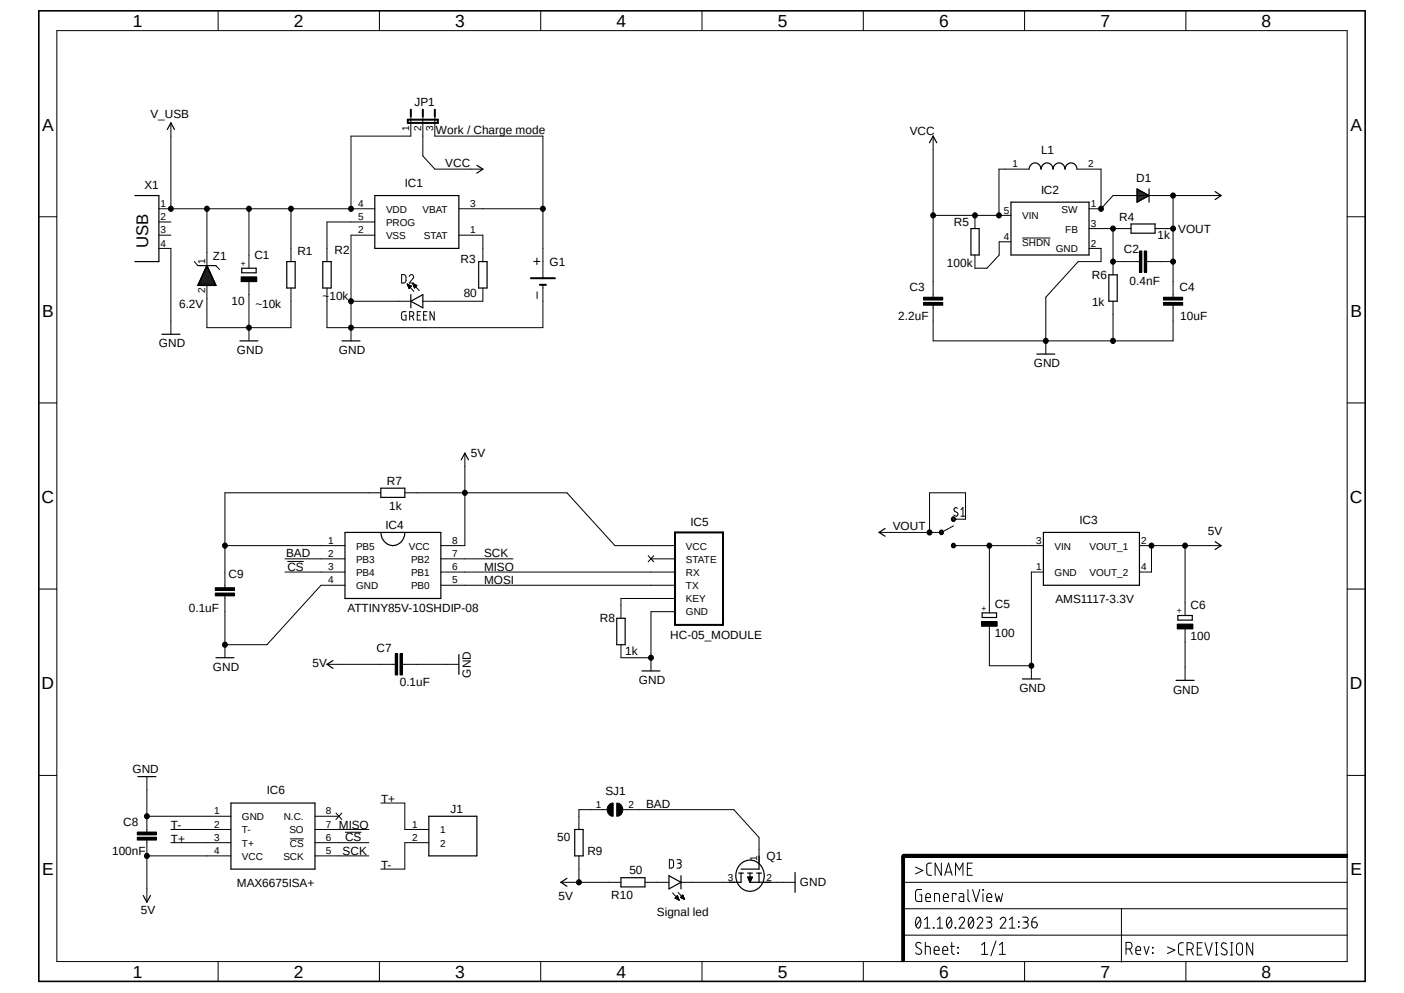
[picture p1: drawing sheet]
<svg xmlns="http://www.w3.org/2000/svg" width="297mm" height="210mm" viewBox="0 0 297 210" stroke-linecap="round" stroke-linejoin="round" font-family="sans-serif">
<path d="M7.9 1.9l281.2 206M289.1 1.9l-281.2 206" fill="none" stroke="#fff" stroke-width=".21"/>
<g fill="none" stroke="#000" stroke-width=".21">
<path d="M12 6.5h273v196.9h-273zM46.1 2.3v4.2M80.3 2.3v4.2M114.4 2.3v4.2M148.5 2.3v4.2M182.6 2.3v4.2M216.7 2.3v4.2M250.9 2.3v4.2M36.2 26v18.2M86.9 24.6v4.2h-12.6v15.4M89.5 24.6v8.4l2.5 2.8h10.2M92 24.6v4.2h22.9v30"/>
<path d="M197.4 28.8v34.1M217.7 35.8h-6.4v9.8M227.8 35.8h5.1v8.4M8.2 45.8h3.8M33.6 52.5h2.6v18.2M33.6 49.7h2.6M33.6 44.2h45.7M33.6 46.9h2.6M41.1 55.3l.8 .9M43.8 44.2v12M45.7 56.2l.7 .8M51 58.5h3.3v1.1h-3.3z"/>
<path d="M52.7 44.2v12.5M52.7 59.5v12.6M61.6 44.2v11.1M79.3 49.7h-5v22.4M79.3 46.9h-10.1v8.4M85 58.1h.6a1.36 1.36 0 0 1 .2 1.5l-.4 .3h-.4zM86.6 58.5a.48 .48 0 0 1 .7-.4 .48 .48 0 0 1 .1 .8l-.8 1h.9M87.3 59.9l1.4 1.6M87.3 59.9l.9 .5M87.3 59.9l.4 1 .5-.5M87.3 60h.1M97.1 49.7h5.1v5.6"/>
<path d="M97.1 44.2h17.8M112.9 55.3h1.3M113.6 54.6v1.4M197.4 45.6h16.5M206.2 45.6v2.7M213.9 51.1h-2.5v2.8l-2.6 2.8h-2.6v-2.8M216.2 50.3h6M230.4 44.2h2.5M230.4 52.5h2.5v2.8h-4.8l-6.9 7.6v12M230.4 48.3h8.9M235.5 55.3h5.5M235.5 48.3v9.8"/>
<path d="M241 53.1h.6v4.5h-.6zM242.1 53.1h.5v4.5h-.5zM242.6 55.3h5.6M244.3 48.3h3.9M248.2 41.4v21.5M258.3 41.4h-22.8l-2.6 2.8M285 45.8h3.8M43.8 60.4v8.9h17.8v-8.4M74.3 63.7h12.6M85.9 65.9l-.9 .2v1.2l.2 .3 .7 .1v-1h-.3M86.1 60.1l1.4 1.5M86.1 60.1h.1"/>
<path d="M86.1 60.1l.9 .4-.5 .5zM86.2 60.2h.2M86.2 60.3h.4M86.3 60.4h.5M86.3 60.5h.7M86.4 60.6h.6M86.4 60.7h.5M86.4 60.8h.4M86.5 60.9h.2M86.5 61h.1M86.7 66.9h.4a.49 .49 0 0 0 .4-.5 .49 .49 0 0 0-.4-.5h-.4v1.8M87.2 66.9l.3 .8"/>
<path d="M87.4 60.1h.2M87.4 60.2h.4M87.5 60.4h.7M87.5 60.3h.5M87.5 60.5h.6M87.5 60.6h.5M87.6 60.7h.3M87.6 60.8h.2M87.7 60.9h.1M88.3 66.7h.5M89 65.9h-.7v1.8h.7M89.6 66.7h.6"/>
<path d="M90.3 65.9h-.7v1.8h.7M91.9 65.9v1.8l-.9-1.8v1.8M102.2 60.9v2.8h-12.7M113.6 61.7v1.4M114.9 60.2v9.1h-45.7v-8.4M195.4 64h4v.6h-4zM195.4 62.9h4v.6h-4zM197.4 64.6v7.5h50.8v-7.5M235.5 63.7v8.4M246.1 64h4.1v.6h-4.1zM246.1 62.9h4.1v.6h-4.1zM8.2 85.2h3.8"/>
<path d="M98.3 95.8v19.6h-5M285 85.2h3.8M47.6 115.4h25.4M60.3 118.2h12.7M60.8 118.7h3.5M80.6 104.2h-33v20.1M85.6 104.2h34.3l10.2 11.2h12.7M93.3 118.2h15.2M137.1 117.5l1.2 1.3M137.7 118.2h5.1M138.3 117.5l-1.2 1.3M198.8 112.3l.2-.2h.3a.55 .55 0 0 1 0 1h-.3l-.3-.5 .4-.3 .2 .1v.4l-.2 .1-.4-.3z"/>
<path d="M201.3 109.5l.2-.2h.3a.55 .55 0 0 1 0 1h-.3l-.2-.5 .3-.3 .3 .1v.4l-.3 .1-.3-.3zM201.3 115.1l.2-.2h.3a.55 .55 0 0 1 0 1h-.3l-.2-.5 .3-.3 .3 .1v.4l-.3 .1-.3-.3zM201.7 115.4h19M201.7 109.8h2.6v-5.6h-7.7v8.4M201.7 111.2l-2.5 1.4h-13.2M202.6 107.5a.42 .42 0 0 0-.7 0 .42 .42 0 0 0 .1 .6l.5 .3a.43 .43 0 0 1 .1 .5 .43 .43 0 0 1-.3 .3l-.5-.3M203.3 107.8l.4-.4v1.8M203.3 109.2h.9M209.3 115.4v14.2M241 115.4h17.3M243.6 115.4v5.6h-2.6M250.7 115.4v14.8"/>
<path d="M8.2 124.6h3.8M45.6 124.3h4v.6h-4zM45.6 125.4h4v.6h-4zM47.6 126v13.1M60.3 121h12.7M73 123.8h-5.1l-11.4 12.6h-8.9M83.6 138.3h.5v4.4h-.5zM84.6 138.3h.5v4.4h-.5zM93.3 121h49.5M93.3 123.8h49.5M131.4 136.4v2.7h6.3M142.8 129.4h-5.1v12.5"/>
<path d="M142.8 126.6h-11.4v4.2M207.6 131.4h3.3v1.1h-3.3zM209.3 132.4v8.4h8.9M220.7 121h-2.5v22.6M249 132h3.3v1h-3.3zM250.7 133v10.9M285 124.6h3.8M69.2 140.5h14.4M85.1 140.5h12M8.2 164h3.8M29 177.1h4.1v.6h-4.1zM29 176h4.1v.6h-4.1z"/>
<path d="M31.1 172.6h17.8M31.1 164.3v11.7M31.1 177.7v13.1M36.2 175.4h12.7M36.2 178.2h12.7M61.3 177.4h3M66.6 172.6h5.1M66.6 175.4h11.4M66.6 178.2h11.4M71.1 172l1.2 1.3M72.3 172l-1.2 1.3M73 176h3.5"/>
<path d="M80.6 169.8h5v5.6h5.1M90.7 178.2h-5.1v5.6h-5M128.4 171.2h-5.9v4.2M129.1 170l.6-.2v2.8a1.43 1.43 0 0 1-1.3-1.1 1.43 1.43 0 0 1 .7-1.5zM130.5 169.8a1.4 1.4 0 0 1 1.3 1.4 1.4 1.4 0 0 1-1.3 1.4zM131.7 171.2h23.5l5.4 5.9v5.3M285 164h3.8M31.1 181h17.8M66.6 181h11.4M118.7 186.6h12.7M122.5 181v5.6M136.4 186.6h5.1"/>
<path d="M141.6 181.8l.7 .1a1.39 1.39 0 0 1 0 1.6l-.7 .1zM142.3 188.8l1.4 1.6M142.8 190h.7M142.9 189.9h.6M143 189.8h.4M143 189.7h.4M143 190.1h.6M143.1 189.6h.3M143.2 181.8h.6a.38 .38 0 0 1 .3 .4 .38 .38 0 0 1-.3 .4h-.4M143.2 189.5h.1M143.3 190.2h.3M143.3 189.4l.4 1-.9-.5z"/>
<path d="M143.4 188.7l1.4 1.5M143.5 190.3h.1M143.6 190.4h.1M143.7 182.6a.52 .52 0 0 1 .4 .5 .52 .52 0 0 1-.4 .5h-.5M144 189.8h.7M144.1 186.6h11.4M144.1 189.7h.5M144.1 189.9h.6M144.1 189.6h.5M144.2 189.5h.3M144.3 190h.4M144.3 189.4h.2"/>
<path d="M144.4 189.3h.1M144.4 189.3l.4 .9-.9-.4zM144.5 190.1h.2M144.7 190.2h.1M161.8 186.6h6.4M190.8 181h.5v22.4h-.5zM191 180.7h94v.7h-94zM191.1 197.8h93.9M191.1 192.2h93.9M191.1 186.6h93.9M193.7 183.4l1.5 .7-1.5 .7M193.9 194.1a.4 .4 0 0 1 .4-.1 .4 .4 0 0 1 .3 .3 1.55 1.55 0 0 1-.3 2 1.52 1.52 0 0 1-.4-2.2z"/>
<path d="M194.7 194.5l-.9 1.3M194.9 199.5a.61 .61 0 0 0-1-.1 .61 .61 0 0 0 .1 1l.7 .4a.63 .63 0 0 1 .1 .9 .63 .63 0 0 1-.9 0l-.2-.2M195 188.1h-.8l-.4 .3-.1 1.7a.51 .51 0 0 0 .5 .6h.8v-1.4h-.4M195.6 194.5l.6-.5v2.3M195.6 196.3h1.2M195.7 199.3v2.5M195.8 189.8h1a.55 .55 0 0 0-.3-.8 .55 .55 0 0 0-.7 .5v.7l.2 .4 .8 .1M197.1 182.5h-.5l-.5 .3-.1 1.7a.51 .51 0 0 0 .6 .6h.5M197.4 196.2l.2 .1zM197.7 190.7v-1.7h.8l.2 .2 .1 1.5M198.3 196.3h1.1M198.3 194.5l.5-.5v2.3"/>
<path d="M199.1 182.5v2.6l-1.3-2.6v2.6M199.6 189.8h1a.57 .57 0 0 0-.3-.8 .57 .57 0 0 0-.7 .5v.7l.2 .4 .8 .1M199.9 185.1l.8-2.6 .7 2.6M200.1 184.4h1.1M200.4 194.1a.43 .43 0 0 1 .5-.1 .43 .43 0 0 1 .3 .3 1.49 1.49 0 0 1-.4 2 1.52 1.52 0 0 1-.4-2.2zM201.3 194.5l-1 1.3M201.3 199.3v2.1a.43 .43 0 0 0 .6 .4M202.1 196.2l.1 .1zM202.1 185.1v-2.6l.8 1.5 .8-1.5v2.6M202.2 189.3v-.3h-.7v1.7M202.9 194.5a.59 .59 0 0 1 .9-.5 .59 .59 0 0 1 .1 1l-1 1.3h1.1M203 189h.7l.2 .4v1.3h-.6a.49 .49 0 0 1-.4-.5 .49 .49 0 0 1 .4-.5h.6"/>
<path d="M204.6 183.7h.8M204.8 188.1v2.1l.3 .5M205.1 194.1a.43 .43 0 0 1 .4-.1 .43 .43 0 0 1 .3 .3 1.49 1.49 0 0 1-.4 2 1.52 1.52 0 0 1-.3-2.2zM205.7 182.5h-1.1v2.6h1.1M205.7 188.1l.8 2.6 .8-2.6M205.9 194.5l-1 1.3M206.7 194.5a.6 .6 0 0 1 .9-.5 .6 .6 0 0 1 .1 1l-1 1.3h1.2M207.6 199.9l.7-.6v2.5M207.9 188.1l.1 .2zM207.9 189v1.7M208.7 194h.6a.51 .51 0 0 1 .5 .5 .51 .51 0 0 1-.5 .5h-.4M208.7 189.8h1.1a.57 .57 0 0 0-.3-.8 .57 .57 0 0 0-.8 .5v.7l.3 .4 .8 .1"/>
<path d="M209.3 195a.66 .66 0 0 1 .5 .6 .66 .66 0 0 1-.5 .7h-.6M210.5 189l.4 1.7 .4-1.2 .4 1.2 .4-1.7M210.7 199l-1.1 3.1M211.4 199.9l.6-.6v2.5M211.6 194.5a.6 .6 0 0 1 .8-.5 .6 .6 0 0 1 .2 1l-1 1.3h1.2M213.5 196.3h1.2M213.5 194.5l.6-.5v2.3M215.5 194.9l.1 .2zM215.5 196l.1 .1zM216.3 194h.7a.51 .51 0 0 1 .5 .5 .51 .51 0 0 1-.5 .5h-.4M216.9 195a.66 .66 0 0 1 .6 .6 .66 .66 0 0 1-.6 .7h-.6M218.3 195h.6a.6 .6 0 0 1 .6 .6 .6 .6 0 0 1-.6 .6 .6 .6 0 0 1-.6-.5z"/>
<path d="M219.2 194a.94 .94 0 0 0-.9 1M237.2 192.2v11.3M250.4 199.4h-.5l-.5 .3-.1 1.7a.58 .58 0 0 0 .6 .6h.5M254.3 199.4h-1v2.6h1M254.9 199.4l.8 2.6 .8-2.6M257.1 199.4h.5M257.3 199.4v2.6M259.5 199.6a.63 .63 0 0 0-1.1 .2l.2 .7 .7 .4a.61 .61 0 0 1 .1 .9 .61 .61 0 0 1-.9 0l-.2-.2M260.3 199.4h.5M260.6 199.4v2.6M261.8 199.6a.62 .62 0 0 1 .7-.1 .62 .62 0 0 1 .3 .6v1.2a.64 .64 0 0 1-.6 .7 .64 .64 0 0 1-.6-.7v-1.5zM265 199.4v2.6l-1.3-2.6v2.6"/>
<path d="M46.1 203.4v4.2M80.3 203.4v4.2M114.4 203.4v4.2M148.5 203.4v4.2M182.6 203.4v4.2M195.7 200.2h.9l.1 .2 .1 1.4M197.6 201h1.1a.57 .57 0 0 0-.4-.8 .57 .57 0 0 0-.7 .5v.7l.2 .4h.9M199.4 201h1.1a.57 .57 0 0 0-.3-.8 .57 .57 0 0 0-.8 .5l.1 .9 .3 .2h.7M201.1 200.2h.8M202.6 200.4l.1 .1zM202.6 201.5l.1 .1zM207.6 201.8h1.4"/>
<path d="M211.4 201.8h1.3M216.7 203.4v4.2M238.2 200.7h.6a.7 .7 0 0 0 .7-.7 .7 .7 0 0 0-.7-.7h-.6v2.5M239 200.7l.5 1.1M240.3 201h1a.55 .55 0 0 0-.3-.8 .55 .55 0 0 0-.7 .5v.9l.4 .2h.6M242 200.2l.5 1.6 .6-1.6M243.8 201.5l.1 .1zM243.8 200.4l.1 .1zM247 200.3l1.5 .7-1.5 .7M250.9 203.4v4.2M251.1 200.8h.7a.72 .72 0 0 0 .7-.7 .72 .72 0 0 0-.7-.7h-.7v2.6M251.9 200.8l.5 1.2"/>
<path d="M253.3 200.5h.8M257.1 202h.5M260.3 202h.5"/>
<circle cx="36.1" cy="44.2" r=".53"/>
<circle cx="43.7" cy="44.2" r=".53"/>
<circle cx="52.6" cy="44.2" r=".53"/>
<circle cx="61.5" cy="44.2" r=".53"/>
<circle cx="74.2" cy="44.2" r=".53"/>
<circle cx="114.8" cy="44.2" r=".53"/>
<circle cx="197.4" cy="45.6" r=".53"/>
<circle cx="206.2" cy="45.6" r=".53"/>
<circle cx="211.3" cy="45.6" r=".53"/>
<circle cx="232.9" cy="44.2" r=".53"/>
<circle cx="235.4" cy="55.3" r=".53"/>
<circle cx="235.4" cy="48.3" r=".53"/>
<circle cx="248.1" cy="48.3" r=".53"/>
<circle cx="248.1" cy="41.4" r=".53"/>
<circle cx="248.1" cy="55.3" r=".53"/>
<circle cx="52.6" cy="69.3" r=".53"/>
<circle cx="74.2" cy="63.7" r=".53"/>
<circle cx="74.2" cy="69.3" r=".53"/>
<circle cx="221.2" cy="72.1" r=".53"/>
<circle cx="235.4" cy="72.1" r=".53"/>
<circle cx="47.6" cy="115.4" r=".53"/>
<circle cx="98.3" cy="104.2" r=".53"/>
<circle cx="196.6" cy="112.6" r=".53"/>
<circle cx="209.3" cy="115.4" r=".53"/>
<circle cx="243.6" cy="115.4" r=".53"/>
<circle cx="250.7" cy="115.4" r=".53"/>
<circle cx="47.6" cy="136.4" r=".53"/>
<circle cx="137.7" cy="139.1" r=".53"/>
<circle cx="218.2" cy="140.8" r=".53"/>
<circle cx="31" cy="172.6" r=".53"/>
<circle cx="31" cy="181" r=".53"/>
<circle cx="122.4" cy="186.6" r=".53"/>
</g>
<g fill="none" stroke="#000" stroke-width=".25">
<path d="M35.4 27.4l.8-1.4 .7 1.4M100.9 35l1.3 .8-1.3 .8M196.6 30.2l.8-1.4 .8 1.4M217.7 35.8a1.27 1.27 0 0 1 1.2-1.4 1.27 1.27 0 0 1 1.3 1.4 1.27 1.27 0 0 1 1.3-1.4 1.27 1.27 0 0 1 1.3 1.4 1.27 1.27 0 0 1 1.2-1.4 1.27 1.27 0 0 1 1.3 1.4 1.27 1.27 0 0 1 1.3-1.4 1.27 1.27 0 0 1 1.2 1.4M240.5 40l2.6 1.4-2.6 1.4M240.5 40v2.8M243.1 40v2.8M28.5 41.4h5.1v13.9h-5.1M41.9 56.2h3.8M42.1 59.9h3.4M42.2 59.7h3.1M42.2 59.5h3.1"/>
<path d="M42.4 59.3h2.8M42.5 59.1h2.6M42.5 58.8h2.5M42.6 58.6h2.3M42.8 58.4h2M42.8 58.2h1.9M42.9 58h1.7M43 57.8h1.5M43.1 57.6h1.3M43.2 57.4h1.1M43.3 57.1h.9M43.4 56.9h.7"/>
<path d="M43.5 56.7h.5M43.6 56.6h.3M43.7 56.3h.1M43.8 56.2l1.9 4.2-3.8-.1zM51.1 56.7h3.1v1h-3.1zM60.7 55.3h1.7v5.6h-1.7zM68.3 55.3h1.8v5.6h-1.8zM79.3 41.4h17.8v11.1h-17.8zM101.3 55.3h1.7v5.6h-1.7zM205.4 48.3h1.7v5.6h-1.7zM213.9 42.8h16.5v11.1h-16.5zM234.6 58.1h1.7v5.6h-1.7z"/>
<path d="M239.3 47.4h5v1.9h-5zM240.5 42.7h.2M240.5 42.5h.5M240.5 42.3h.9M240.5 42.1h1.3M240.5 41.9h1.7M240.5 41.7h2.1M240.5 41.4h2.5M240.5 41.2h2.4M240.5 41h2M240.5 40.8h1.6M240.5 40.6h1.2"/>
<path d="M240.5 40.4h.8M240.5 40.2h.5M240.5 40h.1M257 40.5l1.3 .9-1.3 .8M34.2 70.7h3.9M42 60.1h3.6M50.8 72.1h3.8M72.3 72.1h3.9M86.9 63.7l2.6-1.4v2.8zM86.9 62.3v2.8M219.3 74.9h3.8M97.6 97.2l.7-1.4 .8 1.4"/>
<path d="M73 112.6h20.3v14h-20.3zM80.6 103.3h5v1.9h-5zM85.6 112.6a2.55 2.55 0 0 1-2.5 2.8 2.55 2.55 0 0 1-2.5-2.8M187.2 111.8l-1.2 .8 1.2 .8M220.7 112.6h20.3v11.2h-20.3zM257 114.6l1.3 .8-1.3 .8M45.7 139.1h3.8M70.4 139.7l-1.2 .8 1.2 .9M97.1 138.4v4.2M130.5 130.8h1.7v5.6h-1.7zM207.8 129.6h3v1h-3zM249.2 130.2h3v.9h-3z"/>
<path d="M135.8 141.9h3.8M216.3 143.6h3.8M248.8 143.9h3.8M29.2 164.3h3.8M48.9 169.8h17.7v14h-17.7zM90.7 172.6h10.2v8.4h-10.2zM121.6 175.4h1.8v5.6h-1.8zM30.3 189.4l.8 1.4 .7-1.4M119.9 185.8l-1.2 .8 1.2 .9M131.4 185.6h5v2h-5zM141.5 185.2l2.6 1.4-2.6 1.4zM144.1 185.2v2.8"/>
<path d="M156.3 184.7h1M156.5 182.9a2.98 2.98 0 0 1 3.4-.7 2.98 2.98 0 0 1 1.8 3 3 3 0 0 1-3 3.3 3 3 0 0 1-3-3.3 3.5 3.5 0 0 1 .8-2.3zM156.8 184.7v1.9h-2.6M158.2 184.7h1M158.2 185.5h1l-.5 1.1zM158.3 185.8h.7M158.4 186h.6M158.5 186.2h.3M158.6 186.4h.1M158.7 186.6h4.4M158.7 184.7v1.9M160.1 184.7h1"/>
<path d="M160.6 181v2.8h-3.8M160.6 184.7v1.9M168.2 184.5v4.2"/>
</g>
<g fill="#000">
<path d="M51 58.5h3.3v1.1h-3.3z" fill-rule="evenodd"/>
<path d="M241 53.1h.6v4.5h-.6z" fill-rule="evenodd"/>
<path d="M242.1 53.1h.5v4.5h-.5z" fill-rule="evenodd"/>
<path d="M195.4 64h4v.6h-4z" fill-rule="evenodd"/>
<path d="M195.4 62.9h4v.6h-4z" fill-rule="evenodd"/>
<path d="M246.1 64h4.1v.6h-4.1z" fill-rule="evenodd"/>
<path d="M246.1 62.9h4.1v.6h-4.1z" fill-rule="evenodd"/>
<path d="M198.8 112.3l.2-.2h.3a.55 .55 0 0 1 0 1h-.3l-.3-.5 .4-.3 .2 .1v.4l-.2 .1-.4-.3z" fill-rule="evenodd"/>
<path d="M201.3 109.5l.2-.2h.3a.55 .55 0 0 1 0 1h-.3l-.2-.5 .3-.3 .3 .1v.4l-.3 .1-.3-.3z" fill-rule="evenodd"/>
<path d="M201.3 115.1l.2-.2h.3a.55 .55 0 0 1 0 1h-.3l-.2-.5 .3-.3 .3 .1v.4l-.3 .1-.3-.3z" fill-rule="evenodd"/>
<path d="M45.6 124.3h4v.6h-4z" fill-rule="evenodd"/>
<path d="M45.6 125.4h4v.6h-4z" fill-rule="evenodd"/>
<path d="M83.6 138.3h.5v4.4h-.5z" fill-rule="evenodd"/>
<path d="M84.6 138.3h.5v4.4h-.5z" fill-rule="evenodd"/>
<path d="M207.6 131.4h3.3v1.1h-3.3z" fill-rule="evenodd"/>
<path d="M249 132h3.3v1h-3.3z" fill-rule="evenodd"/>
<path d="M29 177.1h4.1v.6h-4.1z" fill-rule="evenodd"/>
<path d="M29 176h4.1v.6h-4.1z" fill-rule="evenodd"/>
<path d="M129.1 170l.6-.2v2.8a1.43 1.43 0 0 1-1.3-1.1 1.43 1.43 0 0 1 .7-1.5z" fill-rule="evenodd"/>
<path d="M130.5 169.8a1.4 1.4 0 0 1 1.3 1.4 1.4 1.4 0 0 1-1.3 1.4z" fill-rule="evenodd"/>
<path d="M190.8 181h.5v22.4h-.5z" fill-rule="evenodd"/>
<path d="M191 180.7h94v.7h-94z" fill-rule="evenodd"/>
<circle cx="36.1" cy="44.2" r=".53"/>
<circle cx="43.7" cy="44.2" r=".53"/>
<circle cx="52.6" cy="44.2" r=".53"/>
<circle cx="61.5" cy="44.2" r=".53"/>
<circle cx="74.2" cy="44.2" r=".53"/>
<circle cx="114.8" cy="44.2" r=".53"/>
<circle cx="197.4" cy="45.6" r=".53"/>
<circle cx="206.2" cy="45.6" r=".53"/>
<circle cx="211.3" cy="45.6" r=".53"/>
<circle cx="232.9" cy="44.2" r=".53"/>
<circle cx="235.4" cy="55.3" r=".53"/>
<circle cx="235.4" cy="48.3" r=".53"/>
<circle cx="248.1" cy="48.3" r=".53"/>
<circle cx="248.1" cy="41.4" r=".53"/>
<circle cx="248.1" cy="55.3" r=".53"/>
<circle cx="52.6" cy="69.3" r=".53"/>
<circle cx="74.2" cy="63.7" r=".53"/>
<circle cx="74.2" cy="69.3" r=".53"/>
<circle cx="221.2" cy="72.1" r=".53"/>
<circle cx="235.4" cy="72.1" r=".53"/>
<circle cx="47.6" cy="115.4" r=".53"/>
<circle cx="98.3" cy="104.2" r=".53"/>
<circle cx="196.6" cy="112.6" r=".53"/>
<circle cx="209.3" cy="115.4" r=".53"/>
<circle cx="243.6" cy="115.4" r=".53"/>
<circle cx="250.7" cy="115.4" r=".53"/>
<circle cx="47.6" cy="136.4" r=".53"/>
<circle cx="137.7" cy="139.1" r=".53"/>
<circle cx="218.2" cy="140.8" r=".53"/>
<circle cx="31" cy="172.6" r=".53"/>
<circle cx="31" cy="181" r=".53"/>
<circle cx="122.4" cy="186.6" r=".53"/>
</g>
<path d="M192.3 181h-1.2v1.4" fill="none" stroke="#000" stroke-width=".64"/>
<path d="M8.2 2.3h280.6v205.3h-280.6z" fill="none" stroke="#000" stroke-width=".34"/>
<path d="M86.3 25.3h6.3v.7h-6.3zM86.9 23.2v1.4M89.5 23.2v1.4M92 23.2v1.4M112.3 58.8h5.1M114.2 60.2h1.3M142.8 112.6h10.2v19.6h-10.2z" fill="none" stroke="#000" stroke-width=".42"/>
<g font-size="3.7">
<text x="28.1" y="5.8">1</text>
<text x="62.2" y="5.8">2</text>
<text x="96.3" y="5.8">3</text>
<text x="130.4" y="5.8">4</text>
<text x="164.5" y="5.8">5</text>
<text x="198.7" y="5.8">6</text>
<text x="232.8" y="5.8">7</text>
<text x="266.9" y="5.8">8</text>
<text x="8.9" y="27.6">A</text>
<text x="285.7" y="27.6">A</text>
<text x="8.9" y="67">B</text>
<text x="285.7" y="67">B</text>
<text x="8.8" y="106.3">C</text>
<text x="285.6" y="106.3">C</text>
<text x="8.8" y="145.8">D</text>
<text x="285.6" y="145.8">D</text>
<text x="8.9" y="185.1">E</text>
<text x="285.7" y="185.1">E</text>
<text x="28.1" y="206.9">1</text>
<text x="62.2" y="206.9">2</text>
<text x="96.3" y="206.9">3</text>
<text x="130.4" y="206.9">4</text>
<text x="164.5" y="206.9">5</text>
<text x="198.7" y="206.9">6</text>
<text x="232.8" y="206.9">7</text>
<text x="266.9" y="206.9">8</text>
</g>
<text font-size="3.6" x="31.3" y="52.5" transform="rotate(-90 31.3 52.5)">USB</text>
<g font-size="2.5">
<text x="87.7" y="22.4">JP1</text>
<text x="31.8" y="24.9">V_USB</text>
<text x="92.2" y="28.4">Work / Charge mode</text>
<text x="192.4" y="28.5">VCC</text>
<text x="94.2" y="35.2">VCC</text>
<text x="220.2" y="32.6">L1</text>
<text x="30.6" y="40">X1</text>
<text x="85.6" y="39.5">IC1</text>
<text x="220.2" y="40.9">IC2</text>
<text x="240.4" y="38.4">D1</text>
<text x="201.8" y="47.8">R5</text>
<text x="236.7" y="46.7">R4</text>
<text x="62.9" y="53.9">R1</text>
<text x="70.8" y="53.6">R2</text>
<text x="237.7" y="53.5">C2</text>
<text x="244.9" y="50.6">1k</text>
<text x="249.3" y="49.2">VOUT</text>
<text x="45" y="55">Z1</text>
<text x="53.8" y="54.8">C1</text>
<text x="97.4" y="55.6">R3</text>
<text x="116.2" y="56.2">G1</text>
<text x="200.3" y="56.4">100k</text>
<text x="231" y="58.9">R6</text>
<text x="37.9" y="65.1">6.2V</text>
<text x="49" y="64.6">10</text>
<text x="54" y="65.1">~10k</text>
<text x="68.2" y="63.4">~10k</text>
<text x="98.1" y="62.9">80</text>
<text x="192.4" y="61.6">C3</text>
<text x="231" y="64.8">1k</text>
<text x="239" y="60.2">0.4nF</text>
<text x="249.5" y="61.6">C4</text>
<text x="190" y="67.8">2.2uF</text>
<text x="249.7" y="67.8">10uF</text>
<text x="33.6" y="73.5">GND</text>
<text x="50.1" y="74.9">GND</text>
<text x="71.7" y="74.9">GND</text>
<text x="218.7" y="77.7">GND</text>
<text x="99.6" y="96.6">5V</text>
<text x="81.8" y="102.6">R7</text>
<text x="82.3" y="107.9">1k</text>
<text x="81.6" y="111.9">IC4</text>
<text x="146.1" y="111.2">IC5</text>
<text x="188.9" y="112">VOUT</text>
<text x="228.3" y="110.8">IC3</text>
<text x="255.5" y="113.2">5V</text>
<text x="60.5" y="117.9">BAD</text>
<text x="102.4" y="117.9">SCK</text>
<text x="48.3" y="122.2">C9</text>
<text x="60.8" y="120.7">CS</text>
<text x="102.4" y="120.7">MISO</text>
<text x="102.4" y="123.5">MOSI</text>
<text x="40" y="129.5">0.1uF</text>
<text x="73.5" y="129.5">ATTINY85V-10SHDIP-08</text>
<text x="126.9" y="131.6">R8</text>
<text x="210.4" y="128.5">C5</text>
<text x="223.3" y="127.6">AMS1117-3.3V</text>
<text x="251.8" y="128.8">C6</text>
<text x="79.6" y="137.9">C7</text>
<text x="141.8" y="135.2">HC-05_MODULE</text>
<text x="210.4" y="134.7">100</text>
<text x="251.8" y="135.3">100</text>
<text x="45" y="141.9">GND</text>
<text x="66.1" y="141.1">5V</text>
<text x="99.6" y="143.3" transform="rotate(-90 99.6 143.3)">GND</text>
<text x="132.3" y="138.6">1k</text>
<text x="84.6" y="145.1">0.1uF</text>
<text x="135.2" y="144.7">GND</text>
<text x="215.6" y="146.4">GND</text>
<text x="248.2" y="146.7">GND</text>
<text x="28" y="163.4">GND</text>
<text x="56.5" y="168">IC6</text>
<text x="80.6" y="169.8">T+</text>
<text x="95.3" y="172">J1</text>
<text x="128.1" y="168.2">SJ1</text>
<text x="136.7" y="171">BAD</text>
<text x="26.1" y="174.8">C8</text>
<text x="36.2" y="175.4">T-</text>
<text x="36.2" y="178.2">T+</text>
<text x="71.7" y="175.4">MISO</text>
<text x="73" y="178">CS</text>
<text x="117.9" y="178">50</text>
<text x="23.7" y="180.9">100nF</text>
<text x="72.5" y="180.8">SCK</text>
<text x="80.6" y="183.8">T-</text>
<text x="124.2" y="180.8">R9</text>
<text x="133.1" y="184.9">50</text>
<text x="162.2" y="181.9">Q1</text>
<text x="50.1" y="187.6">MAX6675ISA+</text>
<text x="118.2" y="190.2">5V</text>
<text x="129.3" y="190.2">R10</text>
<text x="169.2" y="187.5">GND</text>
<text x="29.8" y="193.3">5V</text>
<text x="139" y="193.7">Signal led</text>
</g>
<g font-size="2.1">
<text x="86.6" y="27.6" transform="rotate(-90 86.6 27.6)">1</text>
<text x="89.1" y="27.6" transform="rotate(-90 89.1 27.6)">2</text>
<text x="91.7" y="27.6" transform="rotate(-90 91.7 27.6)">3</text>
<text x="214.2" y="35.4">1</text>
<text x="230.2" y="35.4">2</text>
<text x="34" y="43.8">1</text>
<text x="34" y="46.6">2</text>
<text x="75.8" y="43.8">4</text>
<text x="75.8" y="46.6">5</text>
<text x="81.7" y="45">VDD</text>
<text x="81.7" y="47.8">PROG</text>
<text x="89.4" y="45">VBAT</text>
<text x="99.4" y="43.8">3</text>
<text x="212.3" y="45.2">5</text>
<text x="216.2" y="46.4">VIN</text>
<text x="224.5" y="45">SW</text>
<text x="230.8" y="43.8">1</text>
<text x="230.8" y="48">3</text>
<text x="34" y="49.4">3</text>
<text x="34" y="52.2">4</text>
<text x="75.8" y="49.4">2</text>
<text x="81.7" y="50.6">VSS</text>
<text x="89.7" y="50.6">STAT</text>
<text x="99.4" y="49.4">1</text>
<text x="212.3" y="50.8">4</text>
<text x="216.2" y="52">SHDN</text>
<text x="223.4" y="53.4">GND</text>
<text x="225.3" y="49.2">FB</text>
<text x="230.8" y="52.2">2</text>
<text x="43.4" y="55.8" transform="rotate(-90 43.4 55.8)">1</text>
<text x="43.4" y="61.9" transform="rotate(-90 43.4 61.9)">2</text>
<text x="69.4" y="115">1</text>
<text x="69.4" y="117.8">2</text>
<text x="75.3" y="116.2">PB5</text>
<text x="75.3" y="119">PB3</text>
<text x="86.5" y="116.2">VCC</text>
<text x="87" y="119">PB2</text>
<text x="95.6" y="115">8</text>
<text x="95.6" y="117.8">7</text>
<text x="145.1" y="119">STATE</text>
<text x="145.1" y="116.2">VCC</text>
<text x="219.2" y="115">3</text>
<text x="223.1" y="116.2">VIN</text>
<text x="230.5" y="116.2">VOUT_1</text>
<text x="241.4" y="115">2</text>
<text x="69.4" y="120.6">3</text>
<text x="69.4" y="123.4">4</text>
<text x="75.3" y="121.8">PB4</text>
<text x="75.3" y="124.6">GND</text>
<text x="87" y="121.8">PB1</text>
<text x="87" y="124.6">PB0</text>
<text x="95.6" y="120.6">6</text>
<text x="95.6" y="123.4">5</text>
<text x="145.1" y="124.6">TX</text>
<text x="145.1" y="121.8">RX</text>
<text x="219.2" y="120.6">1</text>
<text x="223.1" y="121.8">GND</text>
<text x="230.5" y="121.8">VOUT_2</text>
<text x="241.4" y="120.6">4</text>
<text x="145.1" y="130.2">GND</text>
<text x="145.1" y="127.4">KEY</text>
<text x="45.3" y="172.3">1</text>
<text x="51.2" y="173.5">GND</text>
<text x="60" y="173.5">N.C.</text>
<text x="69" y="172.3">8</text>
<text x="126" y="170.9">1</text>
<text x="133" y="170.9">2</text>
<text x="45.3" y="175">2</text>
<text x="45.3" y="177.8">3</text>
<text x="51.2" y="176.3">T-</text>
<text x="51.2" y="179.1">T+</text>
<text x="61.2" y="176.3">SO</text>
<text x="61.3" y="179.1">CS</text>
<text x="69" y="175">7</text>
<text x="69" y="177.8">6</text>
<text x="87.2" y="175">1</text>
<text x="87.2" y="177.8">2</text>
<text x="93.1" y="176.3">1</text>
<text x="93.1" y="179.1">2</text>
<text x="45.3" y="180.6">4</text>
<text x="51.2" y="181.9">VCC</text>
<text x="59.9" y="181.9">SCK</text>
<text x="69" y="180.6">5</text>
<text x="160.2" y="182" transform="rotate(-90 160.2 182)">1</text>
<text x="154" y="186.2">3</text>
<text x="162.2" y="186.2">2</text>
</g>
<g font-size="1.8">
<text x="52.1" y="56.3" transform="rotate(-90 52.1 56.3)">+</text>
<text x="208.7" y="129.2" transform="rotate(-90 208.7 129.2)">+</text>
<text x="250.1" y="129.8" transform="rotate(-90 250.1 129.8)">+</text>
</g>
</svg>
